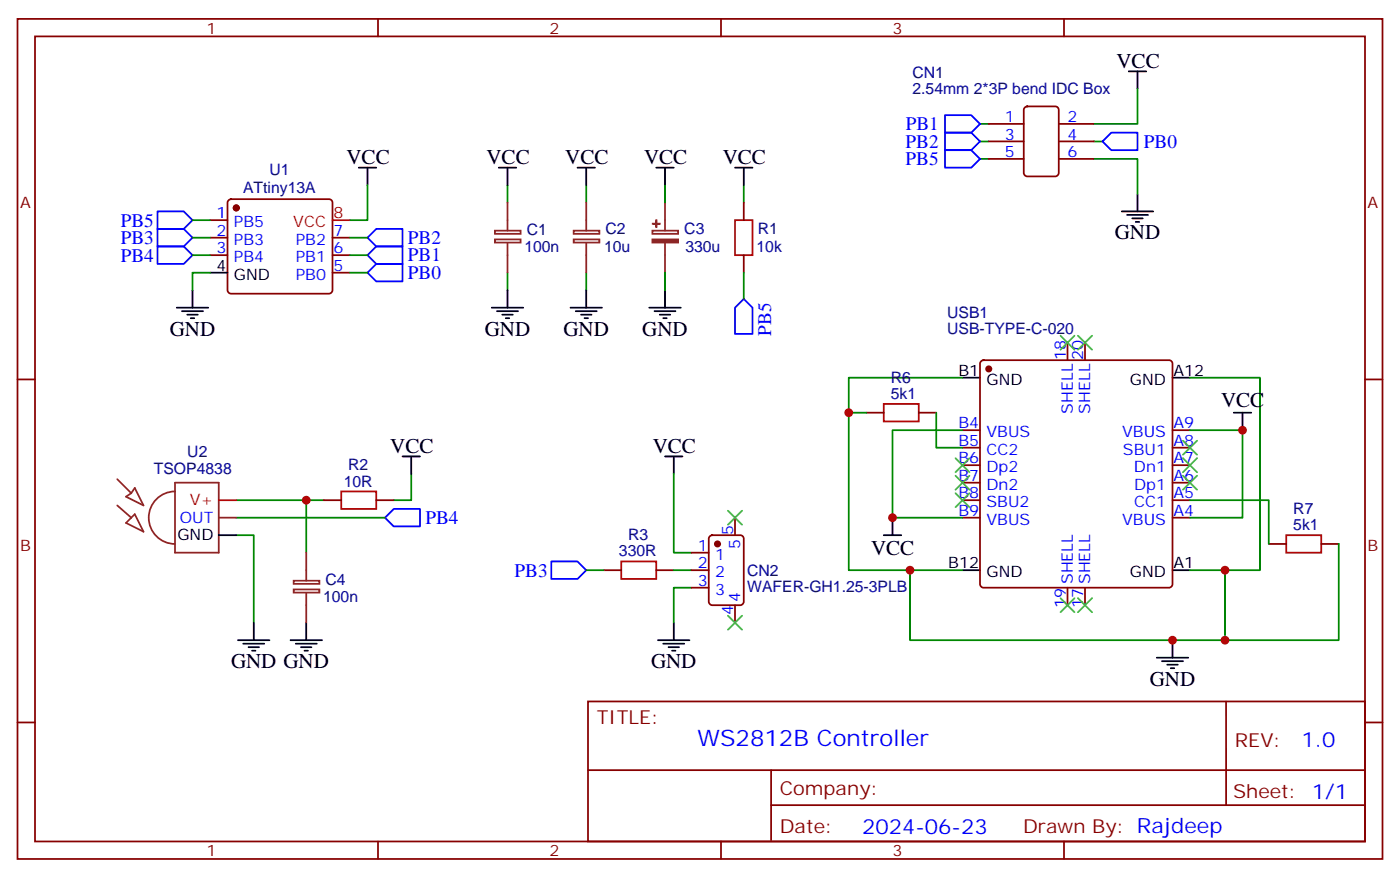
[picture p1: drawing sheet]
<svg xmlns="http://www.w3.org/2000/svg" width="282mm" height="177mm" viewBox="0 0 282 177" stroke-linecap="round" stroke-linejoin="round" font-family="sans-serif">
<g fill="none" stroke="#870000" stroke-width=".35">
<path d="M3.5 3.8h275.2v169.3h-275.2zM7.1 7.3h268.1v162.3h-268.1zM76.2 3.8v3.5M145.3 3.8v3.5M214.5 3.8v3.5M199.3 25h7.1M199.3 28.5h7.1M199.3 32h7.1M206.6 21.7l.5-.3h5.6a.71 .71 0 0 1 .7 .8v12.7a.76 .76 0 0 1-.7 .7h-5.6a.76 .76 0 0 1-.7-.7v-12.7zM213.4 25h7.1M213.4 28.5h7.1M213.4 32h7.1"/>
<path d="M42.3 44.4h3.6M42.3 47.9h3.6M42.3 51.4h3.6M46.1 40.4l.5-.3h19.7a.71 .71 0 0 1 .7 .8v17.6a.76 .76 0 0 1-.7 .7h-19.7a.76 .76 0 0 1-.7-.7v-17.6zM67 47.9h3.6M67 51.4h3.6M67 55h3.6M149.9 40.9v3.5M149.9 51.4v3.6M3.5 76.5h3.6M197.8 72.8l.5-.2h37.4a.71 .71 0 0 1 .7 .7v44.5a.76 .76 0 0 1-.7 .7h-37.4a.76 .76 0 0 1-.7-.7v-44.5zM215.2 69.1v3.5"/>
<path d="M218.7 69.1v3.5M275.2 76.5h3.5M174.6 83.2h3.6M185.2 83.2h3.5M194 86.7h3.6M194 90.2h3.6M194 93.8h3.6M194 97.3h3.6M236.4 86.7h3.5M236.4 90.2h3.5M236.4 93.8h3.5M236.4 97.3h3.5"/>
<path d="M65.3 100.8h3.5M75.8 100.8h3.6M121.7 114.9h3.5M132.3 114.9h3.5M139.3 114.9h3.6M139.3 111.4h3.6M139.3 118.5h3.6M143.1 108.1l.5-.2h5.6a.71 .71 0 0 1 .7 .7v12.7a.76 .76 0 0 1-.7 .7h-5.6a.76 .76 0 0 1-.7-.7v-12.7zM148.2 104.4v3.5M194 100.8h3.6M194 104.4h3.6M215.2 118.5v3.5"/>
<path d="M218.7 118.5v3.5M236.4 100.8h3.5M236.4 104.4h3.5M255.8 109.6h3.5M266.3 109.6h3.6M148.2 122v3.5M3.5 145.6h3.6M118.5 141.4h156.7v28.2h-156.7zM118.6 155.2h156.4M155.4 155.2v14.2M247.2 141.4v20.9M275.2 145.6h3.5"/>
<path d="M76.2 169.6v3.5M145.3 169.6v3.5M155.4 162.3h119.6M214.5 169.6v3.5"/>
</g>
<g fill="none" stroke="#00f" stroke-width=".35">
<path d="M190.5 23.2h5.3l1.8 1.8-1.8 1.7h-5.3zM190.5 26.7h5.3l1.8 1.8-1.8 1.8h-5.3zM190.5 30.3h5.3l1.8 1.7-1.8 1.8h-5.3zM224 26.7h5.3v3.6h-5.3l-1.8-1.8zM31.7 46.1h5.3l1.8 1.8-1.8 1.8h-5.3zM31.7 49.7h5.3l1.8 1.7-1.8 1.8h-5.3zM31.7 42.6h5.3l1.8 1.8-1.8 1.7h-5.3zM74.1 55l1.7-1.8h5.3v3.5h-5.3zM74.1 51.4l1.7-1.7h5.3v3.5h-5.3zM74.1 47.9l1.7-1.8h5.3v3.6h-5.3zM149.9 60.3l1.8 1.7v5.3h-3.5v-5.3zM79.4 102.6h5.3v3.5h-5.3l-1.8-1.7z"/>
<path d="M111.1 113.2h5.3l1.8 1.7-1.8 1.8h-5.3z"/>
</g>
<g fill="none" stroke="#008700" stroke-width=".35">
<path d="M229.3 17.9v7.1h-8.8M74.1 37.3v7.1h-3.5M102.3 37.3v3.6M118.2 37.3v3.6M134.1 37.3v3.6M149.9 37.3v3.6M197.6 28.5h1.7M197.6 25h1.7M197.6 32h1.7M220.5 32h8.8v7.1M220.5 28.5h1.7M38.8 51.4h3.5"/>
<path d="M38.8 47.9h3.5M38.8 44.4h3.5M42.3 55h-3.5v3.5M70.6 55h3.5M70.6 51.4h3.5M70.6 47.9h3.5M102.3 55v3.5M118.2 55v3.5M134.1 55v3.5M149.9 55v5.3M194 76.1h-22.9v38.8h22.9M239.9 76.1h14.1v38.8h-14.1"/>
<path d="M82.9 95.5v5.3h-3.5M135.8 95.5v15.9h3.5M171.1 83.2h3.5M188.7 83.2v7h5.3M194 86.7h-14.1v17.7h14.1M239.9 86.7h10.6v17.7h-10.6M47.6 107.9h3.6v17.6M47.6 104.4h30M47.6 100.8h17.7M61.7 100.8v10.6M118.2 114.9h3.5M135.8 114.9h3.5"/>
<path d="M139.3 118.5h-3.5v7M183.4 114.9v14.1h63.5v-14.1M239.9 100.8h15.9v8.8M269.9 109.6v19.4h-23"/>
</g>
<g fill="none" stroke="#000" stroke-width=".35">
<path d="M227.5 14.4h3.6M229.3 14.4v3.5M72.3 33.8h3.5M74.1 33.8v3.5M100.5 33.8h3.6M102.3 33.8v3.5M116.4 33.8h3.5M118.2 33.8v3.5M132.3 33.8h3.5M134.1 33.8v3.5M148.2 33.8h3.5M149.9 33.8v3.5"/>
<path d="M229.3 39.1v3.5M38.8 58.5v3.5M42.3 55h3.6M102.3 58.5v3.5M118.2 58.5v3.5M134.1 58.5v3.5M226.1 42.6h6.4M227.2 43.3h4.2M228.2 44h2.2M229 44.7h.7M35.6 62h6.4M36.7 62.7h4.2"/>
<path d="M37.7 63.4h2.2M38.5 64.1h.7M99.1 62h6.4M100.2 62.7h4.2M101.2 63.4h2.2M102 64.1h.7M115 62h6.4M116.1 62.7h4.2M117.1 63.4h2.1M117.8 64.1h.7M130.9 62h6.3M131.9 62.7h4.3"/>
<path d="M133 63.4h2.1M133.7 64.1h.7M194 76.1h3.6M236.4 76.1h3.5M81.1 92h3.6M82.9 92v3.5M134.1 92h3.5M135.8 92v3.5M248.7 83.2h3.5M250.5 83.2v3.5M44.1 107.9h3.5M178.2 107.9h3.5"/>
<path d="M179.9 104.4v3.5M194 114.9h3.6M236.4 114.9h3.5M48 129h6.3M49 129.8h4.3M50.1 130.5h2.1M50.8 131.2h.7M51.2 125.5v3.5M58.6 129h6.3M59.6 129.8h4.3M60.7 130.5h2.1M61.4 131.2h.7"/>
<path d="M61.7 125.5v3.5M132.6 129h6.4M133.7 129.8h4.2M134.8 130.5h2.1M135.5 131.2h.7M135.8 125.5v3.5M233.2 132.6h6.3M234.2 133.3h4.3M235.3 134h2.1M236 134.7h.7M236.4 129v3.6"/>
</g>
<g fill="none" stroke="#8c2424" stroke-width=".35">
<path d="M99.8 48.3h5.2v.6h-5.2zM99.8 46.5h5.2v.6h-5.2zM102.3 40.9v5.6M102.3 49v6M115.6 48.3h5.2v.6h-5.2zM115.6 46.5h5.2v.6h-5.2zM118.2 40.9v5.6M118.2 49v6M131.5 46.5h5.2v.6h-5.2zM134.1 40.9v5.6M134.1 49v6M23.6 96.6l2.9 2.8"/>
<path d="M35.3 99.1a5.3 5.3 0 0 0-5.3 5.3 5.3 5.3 0 0 0 5.3 5.2M35.3 97.3h8.8v14.1h-8.8zM23.6 101.9l2.9 2.5M25.4 100.1l1.1-.7 .7-1 1.7 3.5zM27.2 103.6l1.7 3.6-3.5-1.8zM44.1 104.4h3.5M59.2 118.8h5.2v.7h-5.2zM59.2 117.1h5.2v.6h-5.2zM61.7 111.4v5.7M61.7 119.5v6"/>
</g>
<path d="M148.2 44.4h3.5v7h-3.5zM68.8 99.1h7v3.5h-7zM178.2 81.4h7v3.5h-7zM125.2 113.2h7.1v3.5h-7.1zM259.3 107.9h7v3.5h-7z" fill="none" stroke="#a10000" stroke-width=".35"/>
<path d="M67 44.4h3.6M44.1 100.8h3.5" fill="none" stroke="#f00" stroke-width=".35"/>
<g fill="#870000" stroke="#870000" stroke-width=".35">
<circle cx="47.6" cy="41.9" r=".53"/>
<circle cx="199.3" cy="74.4" r=".53"/>
<circle cx="144.6" cy="109.6" r=".53"/>
</g>
<g fill="#8c2424" stroke="#8c2424" stroke-width=".35">
<path d="M131.5 48.3h5.2v.6h-5.2z"/>
<path d="M131.6 45.1h1.4z"/>
<path d="M132.3 44.4v1.4z"/>
</g>
<g fill="none" stroke="#3c3" stroke-width=".35">
<path d="M213.8 67.7l2.8 2.8M216.6 67.7l-2.8 2.8M217.3 67.7l2.8 2.8M220.1 67.7l-2.8 2.8M192.6 99.4l2.8 2.8M192.6 92.4l2.8 2.8M192.6 95.9l2.8 2.8M195.4 92.4l-2.8 2.8M195.4 99.4l-2.8 2.8M195.4 95.9l-2.8 2.8M238.5 88.8l2.8 2.9M238.5 92.4l2.8 2.8"/>
<path d="M238.5 95.9l2.8 2.8M241.3 95.9l-2.8 2.8M241.3 88.8l-2.8 2.9M241.3 92.4l-2.8 2.8M146.8 102.9l2.8 2.9M149.6 102.9l-2.8 2.9M146.8 124.1l2.8 2.8M149.6 124.1l-2.8 2.8M213.8 120.6l2.8 2.8M216.6 120.6l-2.8 2.8M217.3 120.6l2.8 2.8M220.1 120.6l-2.8 2.8"/>
</g>
<g fill="#c00">
<circle cx="61.7" cy="100.8" r=".88"/>
<circle cx="183.4" cy="114.9" r=".88"/>
<circle cx="246.9" cy="114.9" r=".88"/>
<circle cx="236.4" cy="129" r=".88"/>
<circle cx="171.1" cy="83.2" r=".88"/>
<circle cx="246.9" cy="129" r=".88"/>
<circle cx="179.9" cy="104.4" r=".88"/>
<circle cx="250.5" cy="86.7" r=".88"/>
</g>
<text font-size="4.6" fill="#00f" x="140.6" y="150.4">WS2812B Controller</text>
<g font-size="4.2">
<text x="225.1" y="13.7">VCC</text>
<text x="69.8" y="33.1">VCC</text>
<text x="98.1" y="33.1">VCC</text>
<text x="113.9" y="33.1">VCC</text>
<text x="129.8" y="33.1">VCC</text>
<text x="145.7" y="33.1">VCC</text>
<text x="224.7" y="48.3">GND</text>
<text x="34.2" y="67.7">GND</text>
<text x="97.7" y="67.7">GND</text>
<text x="113.6" y="67.7">GND</text>
<text x="129.5" y="67.7">GND</text>
<text x="246.1" y="82">VCC</text>
<text x="78.7" y="91.3">VCC</text>
<text x="131.6" y="91.3">VCC</text>
<text x="175.6" y="111.8">VCC</text>
<text x="46.6" y="134.7">GND GND</text>
<text x="131.2" y="134.7">GND</text>
<text x="231.8" y="138.2">GND</text>
</g>
<g font-size="4.2" fill="#00f">
<text x="262.3" y="150.7">1.0</text>
<text x="173.8" y="168">2024-06-23</text>
</g>
<g font-size="3.9" fill="#00f">
<text x="182.5" y="29.8">PB2</text>
<text x="182.6" y="26.3">PB1</text>
<text x="230.6" y="29.8">PB0</text>
<text x="182.6" y="33.3">PB5</text>
<text x="24.3" y="45.7">PB5</text>
<text x="24.3" y="49.2">PB3</text>
<text x="24.3" y="52.7">PB4</text>
<text x="82.2" y="52.7">PB1</text>
<text x="82.2" y="49.1">PB2</text>
<text x="82.2" y="56.2">PB0</text>
<text x="155.5" y="67.7" transform="rotate(-90 155.5 67.7)">PB5</text>
<text x="85.7" y="105.6">PB4</text>
<text x="103.7" y="116.2">PB3</text>
</g>
<g font-size="3.9" fill="#800">
<text x="120.3" y="146">TITLE:</text>
<text x="248.9" y="150.7">REV:</text>
<text x="157.2" y="160.2">Company:</text>
<text x="248.6" y="160.8">Sheet: 1/1</text>
<text x="157.2" y="167.9">Date:</text>
<text x="206.2" y="167.9">Drawn By: Rajdeep</text>
</g>
<g font-size="3.2" fill="#800">
<text x="41.6" y="6.8">1</text>
<text x="110.8" y="6.8">2</text>
<text x="179.9" y="6.8">3</text>
<text x="4.1" y="41.9">A</text>
<text x="275.7" y="41.9">A</text>
<text x="4.1" y="111.1">B</text>
<text x="275.7" y="111.1">B</text>
<text x="41.6" y="172.6">1</text>
<text x="110.8" y="172.6">2</text>
<text x="179.9" y="172.6">3</text>
</g>
<g font-size="3.2" fill="#000080">
<text x="184" y="15.8">CN1</text>
<text x="184" y="19">2.54mm 2*3P bend IDC Box</text>
<text x="54.3" y="35.3">U1</text>
<text x="49" y="38.8">ATtiny13A</text>
<text x="106.2" y="47.3">C1</text>
<text x="122.1" y="47.3">C2</text>
<text x="138" y="47.3">C3</text>
<text x="152.8" y="47.3">R1</text>
<text x="105.7" y="50.8">100n</text>
<text x="121.8" y="50.8">10u</text>
<text x="138.2" y="50.8">330u</text>
<text x="152.5" y="50.8">10k</text>
<text x="190.9" y="64.1">USB1</text>
<text x="190.9" y="67.3">USB-TYPE-C-020</text>
<text x="179.6" y="77.1">R6</text>
<text x="179.6" y="80.4">5k1</text>
<text x="31" y="95.6">TSOP4838</text>
<text x="37.8" y="92.1">U2</text>
<text x="70.2" y="94.8">R2</text>
<text x="69.3" y="98.1">10R</text>
<text x="260.7" y="106.8">5k1</text>
<text x="260.7" y="103.6">R7</text>
<text x="124.8" y="112.2">330R</text>
<text x="126.6" y="108.9">R3</text>
<text x="65.6" y="117.8">C4</text>
<text x="150.6" y="119.2">WAFER-GH1.25-3PLB</text>
<text x="150.6" y="116.1">CN2</text>
<text x="65.1" y="121.4">100n</text>
</g>
<g font-size="3.2" fill="#00f">
<text x="202.6" y="24.6">1</text>
<text x="202.6" y="28.2">3</text>
<text x="215.2" y="24.6">2</text>
<text x="215.2" y="28.2">4</text>
<text x="202.6" y="31.7">5</text>
<text x="215.2" y="31.7">6</text>
<text x="43.7" y="44">1</text>
<text x="43.7" y="47.6">2</text>
<text x="47.2" y="45.8">PB5</text>
<text x="67.2" y="47.6">7</text>
<text x="43.7" y="51.1">3</text>
<text x="47.2" y="49.3">PB3</text>
<text x="47.2" y="52.8">PB4</text>
<text x="59.6" y="52.8">PB1</text>
<text x="59.6" y="49.3">PB2</text>
<text x="67.2" y="51.1">6</text>
<text x="59.6" y="56.4">PB0</text>
<text x="67.2" y="54.6">5</text>
<text x="214.8" y="72.6" transform="rotate(-90 214.8 72.6)">18</text>
<text x="218.4" y="72.6" transform="rotate(-90 218.4 72.6)">20</text>
<text x="216.3" y="83.4" transform="rotate(-90 216.3 83.4)">SHELL</text>
<text x="219.8" y="83.4" transform="rotate(-90 219.8 83.4)">SHELL</text>
<text x="193.2" y="89.9">B5</text>
<text x="193.2" y="86.4">B4</text>
<text x="198.9" y="88.1">VBUS</text>
<text x="226.2" y="88.1">VBUS</text>
<text x="236.5" y="86.4">A9</text>
<text x="236.5" y="89.9">A8</text>
<text x="193.2" y="93.4">B6</text>
<text x="198.9" y="95.2">Dp2</text>
<text x="198.9" y="91.7">CC2</text>
<text x="226.4" y="91.7">SBU1</text>
<text x="228.6" y="95.2">Dn1</text>
<text x="236.5" y="93.4">A7</text>
<text x="193.2" y="100.5">B8</text>
<text x="193.2" y="96.9">B7</text>
<text x="198.9" y="98.7">Dn2</text>
<text x="228.6" y="98.7">Dp1</text>
<text x="236.5" y="96.9">A6</text>
<text x="236.5" y="100.5">A5</text>
<text x="36.3" y="105.4">OUT</text>
<text x="147.8" y="107.9" transform="rotate(-90 147.8 107.9)">5</text>
<text x="193.2" y="104">B9</text>
<text x="198.9" y="105.8">VBUS</text>
<text x="198.9" y="102.2">SBU2</text>
<text x="226.2" y="105.8">VBUS</text>
<text x="228.6" y="102.2">CC1</text>
<text x="236.5" y="104">A4</text>
<text x="140.7" y="111.1">1</text>
<text x="144.2" y="112.8">1</text>
<text x="149.2" y="110.6" transform="rotate(-90 149.2 110.6)">5</text>
<text x="140.7" y="114.6">2</text>
<text x="140.7" y="118.1">3</text>
<text x="144.2" y="116.3">2</text>
<text x="144.2" y="119.9">3</text>
<text x="216.3" y="117.8" transform="rotate(-90 216.3 117.8)">SHELL</text>
<text x="219.8" y="117.8" transform="rotate(-90 219.8 117.8)">SHELL</text>
<text x="147.8" y="124" transform="rotate(-90 147.8 124)">4</text>
<text x="149.2" y="121.3" transform="rotate(-90 149.2 121.3)">4</text>
<text x="214.8" y="122.5" transform="rotate(-90 214.8 122.5)">19</text>
<text x="218.4" y="122.5" transform="rotate(-90 218.4 122.5)">17</text>
</g>
<g font-size="3.2" fill="#f00">
<text x="59.1" y="45.8">VCC</text>
<text x="67.2" y="44">8</text>
<text x="38.3" y="101.9">V+</text>
</g>
<g font-size="3.2">
<text x="43.7" y="54.6">4</text>
<text x="47.2" y="56.4">GND</text>
<text x="193.2" y="75.8">B1</text>
<text x="198.9" y="77.5">GND</text>
<text x="227.8" y="77.5">GND</text>
<text x="236.5" y="75.8">A12</text>
<text x="35.8" y="108.9">GND</text>
<text x="191.2" y="114.6">B12</text>
<text x="198.9" y="116.3">GND</text>
<text x="227.8" y="116.3">GND</text>
<text x="236.5" y="114.6">A1</text>
</g>
</svg>
